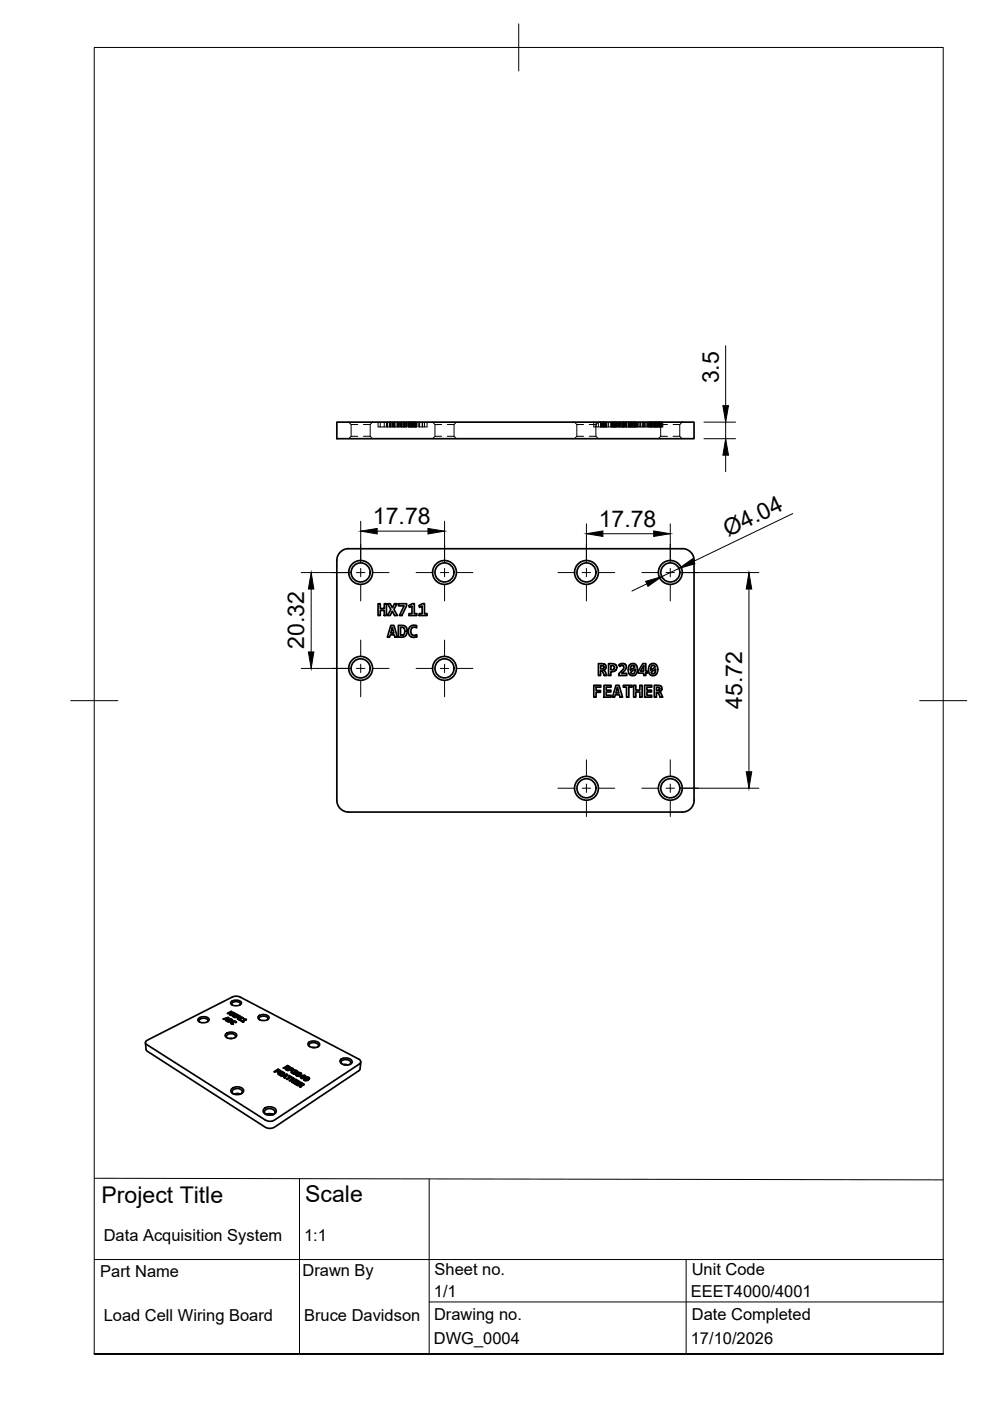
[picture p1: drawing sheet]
<svg xmlns="http://www.w3.org/2000/svg" width="210mm" height="297mm" viewBox="0 0 210 297" stroke-linecap="round" stroke-linejoin="round" font-family="sans-serif">
<!-- layer: Visible -->
<g fill="none" stroke="#000" stroke-width=".36">
<path d="M71.4 89.5h75.8v3.5h-75.8zM73.9 116.3h70.8M73.9 116.3a2.51 2.51 0 0 0-2.5 2.5v50.9a2.51 2.51 0 0 0 2.5 2.5M144.7 116.3a2.51 2.51 0 0 1 2.5 2.5M147.2 118.8v50.9M80.2 128h.4v1h.9v-1h.4v2.5h-.4v-1.1h-.9v1.1h-.4zM82.2 128h.5l.5 .9 .4-.9h.6l-.7 1.2 .8 1.3h-.6l-.5-.9-.5 .9h-.6l.8-1.3zM82.9 132.6h.6l.8 2.5h-.5l-.2-.5h-.9l-.1 .5h-.5zM83.2 133.1l.3 1.1h-.7zM84.5 132.6l1.2 .1 .5 .4 .1 1-.2 .5-.3 .4-1.3 .1zM84.5 128h1.7v.4l-1 2.1h-.5l1-2.1h-1.2zM84.9 133h.6l.3 .4v.9l-.5 .4h-.4z"/>
<path d="M86.7 128.4l.7-.4h.4v2.1h.6v.4h-1.7v-.4h.7v-1.6l-.6 .3zM87 132.8l.7-.2 .6 .1v.4l-.8-.1-.3 .3-.1 .5 .3 .8 .5 .1 .4-.1v.4l-.9 .1-.6-.4-.2-1zM88.8 128.4l.8-.4h.4v2.1h.6v.4h-1.7v-.4h.6v-1.6l-.5 .3zM125.9 145.3h1.5v.4h-1v.7h.9v.4h-.9v1h-.5zM126.9 140.7h1l.5 .3v.7l-.4 .3 .2 .2 .5 1h-.6l-.5-1h-.3v1h-.4zM127.3 141.1l.7 .2-.1 .4-.6 .1zM128.1 145.3h1.5v.4h-1.1v.6h1v.4h-1v.7h1.1v.4h-1.5zM129 140.7l1.3 .1 .5 .5-.1 .5-.2 .4-.3 .2h-.7v.8h-.5zM129.5 141.1h.5l.2 .2 .1 .3-.2 .4h-.6zM130.6 145.3h.7l.7 2.5h-.5l-.2-.5h-.8l-.2 .5h-.4zM130.9 145.8l.3 1.1h-.6zM131.2 141l.6-.3h.5l.3 .2 .2 .3-.1 .6-.9 1h1.1v.4h-1.7v-.3l.9-1 .2-.5-.2-.3-.7 .2z"/>
<path d="M132.2 145.3h1.8v.4h-.7v2.1h-.5v-2.1h-.6zM133.5 141l.4-.3h.5l.6 .4 .1 1.2-.4 .8-.8 .1-.6-.4-.1-.9zM133.7 142.5l1-.7-.1 .7-.3 .3h-.4zM133.9 141.2l.4-.1 .3 .3-.9 .7zM134.3 145.3h.5v1h.9v-1h.4v2.5h-.4v-1.1h-.9v1.1h-.5zM136.3 140.7h.6v1.6h.4v.4h-.4v.5h-.4v-.5h-1.2v-.4zM136.5 141.2v1.1h-.7zM136.7 145.3h1.5v.4h-1v.6h.9v.4h-.9v.7h1v.4h-1.5zM137.8 140.9l.4-.2h.5l.3 .1 .3 .4 .1 1.2-.2 .5-.3 .3h-.7l-.6-.5-.1-1zM138 142.5l1-.7-.3 1h-.4zM138.2 141.2l.4-.1 .3 .3-.9 .7zM138.7 145.3h1.2l.3 .2 .1 .8-.5 .3 .3 .3 .4 .9h-.5l-.6-1h-.2v1h-.5z"/>
<path d="M139.2 145.7l.6 .1-.1 .5-.5 .1zM147.2 169.7a2.51 2.51 0 0 1-2.5 2.5h-70.8M42 216a1.58 1.58 0 0 1 2.3 .1 1.43 1.43 0 0 1-2.3 .2zM44 216.6a.59 .59 0 0 0-.1-.7 .59 .59 0 0 0-.8 0l-.8 .3-.1 .3 .2 .2M47.8 216.1v-.1l.2 .1v.3M47.8 216l.5-.2v.3M47.8 219.3a1.6 1.6 0 0 1 2.4 .1 1.41 1.41 0 0 1-2.1 .6l-.4-.4zM48.3 216.5l.6-.4 .2 .2-.1 .3M48.3 215.8l-.3 .3M48.4 216v-.3l.2 .1-.6 .6-.2-.1 .1-.1M48.4 215.7l-1.1 .3 .6 .2v.2M48.4 216.6v-.1l.2 .2"/>
<path d="M48.4 216.5l-.1 .1M48.9 214.8v-.1l.2 .1M48.9 216l-.9 .4 .5 .3 .7-.3M48.9 216.5l-.3 .1M49 212.5a1.57 1.57 0 0 1 2.2 .1 1.41 1.41 0 0 1-2.3 .1zM49 216.7v.3l.4 .1M49 216.4l-.1 .2M49 214.4l-.8 .4 .1 .1 .4-.2 .3 .2v.2M49 214.6v-.2l.2 .1-.3 .2M49.1 216.1l-.2-.1v.2M49.1 216.6l-.1 .4M49.1 216.9v.2"/>
<path d="M49.2 217v.1M49.3 216.2v.2zM49.3 216.2l-.2-.1v.4M49.3 217v.1M49.4 217l-.1 .1M49.4 216.5l-.3 .1v.5M49.4 217.1h.1M49.5 214.8v-.1h.1l-.8 .5-.2-.1 .4-.2M49.5 214.7l-.4 .1v.2M49.5 215.1l-.7 .1h.7v.4M49.5 215.2l-.2 .3 .2 .1M49.5 215.5h.1"/>
<path d="M49.6 216.5h-.2v.2M49.7 214.8l-.2 .3v.4l.2-.3M49.8 216.5h-.2v.1M50 216.6l-.2-.1v.1M50 216.6v.2M50.1 216.6l-.1 .2M50.1 216.7l-.6-.1-.3 .3M50.1 216.7v.1M50.2 215.2v-.2l.1 .1-.6 .1-.2 .4M50.2 215l-.5 .1v.1v-.4l.2 .1-.2 .2M50.4 215.3v-.1l.6 .3-1.2 .3-.1-.1 1-.2M50.4 215.2l-.1 .1 .4 .3"/>
<path d="M50.5 215.9l-.2 .1 .6 .3 .1-.1h-.2v.1M50.7 216.1l-.2-.2v.2M50.9 213.1v-.1a1 1 0 0 0-1.6-.4l-.2 .3 .2 .2M51 215.6l-.1 .1 .3 .1v.1M51.2 216.4h-.2l.6 .3 .1-.1-.2-.1v.2M51.2 215.8l-.5 .3v.1M51.4 216.5l-.2-.1v.1M51.4 215.8v-.1l.1 .1-.7 .4M51.4 215.7h-.4M51.7 216l-.1 .1 .3 .1v.1M51.9 216.2l-.5 .3v.1M52.1 216.2v-.1l.2 .1-.8 .3"/>
<path d="M52.1 216.1h-.4M54.7 215.5a1.58 1.58 0 0 1 2.3 .2 1.31 1.31 0 0 1-2 .5l-.3-.4zM55.1 216.2l-.2-.1a.79 .79 0 0 1 1.2-.7l.6 .3 .1 .3-.1 .2M30.8 221.1l.2 1.4 .2 .4 25 16.1 .9 .2 1.1-.2 17.9-12 .2-.4 .2-1.4M31 220.8l18.3-9.4 .9-.2 .7 .2 25.1 13.1 .4 .3 .1 .3-.3 .5-18 11.9-.5 .2h-.6l-.9-.2-25.1-16-.2-.3zM48.7 220.2h.5M49.2 230.8a1.69 1.69 0 0 1 2.4 .3 1.48 1.48 0 0 1-2.3 .7l-.4-.5zM49.7 232l.5-.2 .7 .2zM49.8 220a.56 .56 0 0 0 0-.7 .56 .56 0 0 0-.7-.1 .73 .73 0 0 0-1.1 .7l.2 .1M51.1 231.9a.62 .62 0 0 0 .2-.7 .62 .62 0 0 0-.7-.4 .91 .91 0 0 0-1.3 .9l.3 .3M56 235.1a1.73 1.73 0 0 1 2.6 .3 1.26 1.26 0 0 1-1.9 1 .83 .83 0 0 1-.8-.4 .83 .83 0 0 1 .1-.9zM56.5 236.3l.8-.1 .6 .1"/>
<path d="M57.9 236.3l-1-.2a.53 .53 0 0 1-.8-.2 .53 .53 0 0 1 .4-.7 1.22 1.22 0 0 1 1.8 .7l-.4 .4M59 226.9v-.2l.5 .3-.1 .1-.4-.2-.2 .1M59 226.7l-.9 .5h1l-.3-.2v.2M59.6 227.7v-.2l.4 .2-.2 .1-.3-.2-.3 .1M59.8 227.2l-.9 .5 .6 .3h.1l-.4-.3v.2M59.8 227.4v-.2l.5 .3-.1 .1-.4-.2-.2 .1M60.2 228.2v-.1l.2 .1v.4M60.2 228.1l.5-.2v.3M60.7 228.1v-.4l.3 .2-.6 .7-.2-.1 .1-.2M60.7 227.9l-.3 .3M60.7 227.7l-1.1 .4 .7 .2v.2M60.7 226.3l.3-.2 .2 .1-.1 .3"/>
<path d="M60.8 226.3v.4M60.9 226.3l-.1 .4M61 225.9l-.9 .5 .2 .2 .3-.3 .1 .5v-.4M61 226.4l.1-.1-.1 .2M61 226.3l-.2 .6-.2-.2 .1-.3M61.1 226.3h.1M61.2 226.3v.1M61.2 226.1l-.2-.2-.1 .2M61.3 228.2v-.1l.8 .4-.4-.1-.8 .5-.2-.1 .8-.5M61.3 228.1h-.1l.3 .2v.2M61.4 226.2l-.2-.1v.4M61.4 226.3l-.5 .1"/>
<path d="M61.4 226.2l-.1 .2M61.5 226.8l.3-.2 .2 .1v.3M61.6 226.8h-.1v.1M61.7 226.9l-.1 .1M61.8 226.4l-.9 .5 .2 .1 .3-.1 .4 .1 .5-.2M61.8 227l.1-.1v.1M61.8 226.9l-.1 .1M61.8 227.3l-.1 .1 .7 .4 .1-.1-.4-.3v.2M62 226.8l-.1 .1M62 226.8v.2M62 229.1v-.2l.4 .2M62 226.7v.2"/>
<path d="M62.1 226.5l-.3-.1v.2M62.2 226.6l-.1-.1v.5M62.2 228.8v-.3l.2 .1-.4 .3M62.2 228.5l-.9 .6 .2 .1 .4-.2 .3 .2v.2M62.3 226.8h.1M62.3 226.7l-.1-.1v.3M62.5 227.3h-.7v.1M62.5 226.9v.1l.3 .1v.3M62.6 227.3l-.1 .1M62.7 229.1v-.3l.2 .1-.9 .6-.2-.1 .4-.2M62.7 227.3l-.1 .1M62.7 228.8l-.3 .3-.1 .2"/>
<path d="M62.7 226.9h-.2v.1M62.7 227.7v.3l.4 .1 .8-.3M62.8 227.2l-.1 .2M62.8 227.2v.2M62.9 227l-.2-.1v.2M62.9 227.5l-.2 .2v.3M62.9 229.6v-.2l.4 .2-.1 .1-.4-.2-.3 .2M63 228l-.1-.1v.2v-.3h.6v.3M63 227.1l-.1-.1-.1 .4M63.1 228l-.1 .1M63.1 227.2l-.3 .2h-.7M63.1 227.2l-.1 .1"/>
<path d="M63.1 229.1l-.9 .5 .6 .4 .1-.1-.4-.2v.1M63.1 229.3v-.2l.6 .3-.2 .1-.4-.2-.2 .1M63.1 227.4l-.2 .1-.1 .5M63.2 228l-.1 .1M63.3 228.1l.1-.1-.2 .1M63.4 227.4h-.3v.2M63.5 227.9l-.1 .1M63.5 227.8v.3M63.6 227.4h-.2v.1M63.6 228.1l-.1 .1 .4 .2v.2M63.7 227.7l-.6 .1M63.7 230.1l-.2 .3 .2 .1 .2-.4v.2"/>
<path d="M63.7 227.7l-.1 .3v-.5l-.5 .2M63.7 229.9l.4-.1v.3M63.8 227.5l-.2-.1v.1M63.8 229.9v.5M63.8 228.4v-.2l.3 .2v.2M63.8 228.2l.7-.1v.2M63.9 230l-.1 .4M63.9 227.6v.2zM63.9 227.6l-.1-.1-.1 .4M63.9 229.5l-.9 .6 .2 .1 .4-.2v.5l.1-.4M63.9 230.1l.1-.1v.1M63.9 230l-.1 .3"/>
<path d="M63.9 228.4l-.1 .2h.5M64.1 230h-.1M64.1 229.9v.2M64.2 229.7l-.3-.2v.3M64.3 228.5h.1l-.1 .1zM64.3 229.8l-.1-.1-.1 .4M64.4 230v-.1l-.2 .2h-.3M64.4 229.9l-.1-.1v.3M64.4 228.6v.3l.3 .2h.4l.5-.3M64.5 228.1l-.4 .3M64.6 228.3v-.3l.2 .1-.5 .4M64.6 228l-1 .1v.2"/>
<path d="M64.6 228.8v.3l.1-.2M64.6 228.5l-.2 .4M64.7 228.6l.6-.1v.5M64.8 229l-.1 .1M64.8 228.4l-.2 .1-.1 .5M64.9 229.1l.1-.2v.2M64.9 229l-.2 .1M65 228.4h-.2v.2M65.2 228.8l-.2 .1M65.2 228.8v.2v-.2l-.6 .1M65.3 228.4h-.3v.1M65.3 228.7l-.6 .1"/>
<path d="M65.4 228.8v.1M65.4 228.6v.3M65.4 221a1.56 1.56 0 0 1 2.4 .5 1.47 1.47 0 0 1-2.5-.2zM65.4 228.4h-.1l-.1 .1M65.6 228.5v.3zM65.6 228.5l-.2-.1 .1 .5M65.7 221.9a.57 .57 0 0 1 0-.7 .57 .57 0 0 1 .7-.1 .73 .73 0 0 1 .8 0 .73 .73 0 0 1 .2 .8l-.1 .1M66.2 222.1h.6M72.2 224.6a1.61 1.61 0 0 1 2.5 .5 1.52 1.52 0 0 1-2.6-.1zM72.5 225.6l-.1-.2a.75 .75 0 0 1 .3-.7 .75 .75 0 0 1 .8 0l.8 .4 .1 .3-.3 .3M72.9 225.7l.9 .1M73 225.7l.6 .1"/>
<circle cx="76.5" cy="121.4" r="2.02"/>
<circle cx="76.5" cy="121.4" r="2.53"/>
<circle cx="94.2" cy="121.4" r="2.02"/>
<circle cx="94.2" cy="121.4" r="2.53"/>
<circle cx="124.3" cy="121.4" r="2.02"/>
<circle cx="124.3" cy="121.4" r="2.53"/>
<circle cx="142.1" cy="121.4" r="2.02"/>
<circle cx="142.1" cy="121.4" r="2.53"/>
<circle cx="76.5" cy="141.7" r="2.02"/>
<circle cx="76.5" cy="141.7" r="2.53"/>
<circle cx="94.2" cy="141.7" r="2.02"/>
<circle cx="94.2" cy="141.7" r="2.53"/>
<circle cx="124.3" cy="167.1" r="2.02"/>
<circle cx="124.3" cy="167.1" r="2.53"/>
<circle cx="142.1" cy="167.1" r="2.02"/>
<circle cx="142.1" cy="167.1" r="2.53"/>
</g>
<!-- layer: Hidden -->
<g fill="none" stroke="#000" stroke-width=".21">
<path d="M73.9 89.5l.5 .5M74.4 92.5h1.5M74.4 90h1.5M74.4 92.5l-.5 .5M74.4 90v2.5M77 92.5h1.5M77 90h1.5M78.5 92.5l.5 .5M78.5 90v2.5M79 89.5l-.5 .5M80.2 89.5v1h.4v-1M81.5 89.5v1h-.9"/>
<path d="M81.9 89.5v1h-.4M82.1 89.5v1h.5v-1M82.1 89.5v1M82.2 89.5v1M82.8 89.5v1M83.2 89.5v1M83.5 89.5v1M83.6 89.5v1h-.9v-1v1h-.1M83.6 89.5v1M83.7 89.5v1M83.8 89.5v1h-.2M84.2 89.5v1"/>
<path d="M84.3 89.5v1h-.5M84.5 89.5v1h.6v-1M84.5 89.5v1M84.7 89.5v1M84.9 89.5v1M85.1 89.5v1M85.2 89.5v1M85.5 89.5v1M85.8 89.5v1M86.2 89.5v1M86.3 89.5v1h-.3v-1v1h-.3l-.1-1v1h-.5M86.3 89.5v1"/>
<path d="M86.6 89.5v1l.1-1v1h.2v-1M86.7 89.5v1M86.8 89.5v1M86.9 89.5v1M87.1 89.5v1M87.4 89.5v1M87.8 89.5v1M87.9 89.5v1M88.1 89.5v1M88.2 89.5v1M88.3 89.5v1h-.2l-.1-1v1h-.3v-1v1h-.4l-.1-1v1h-.3M88.4 89.5l-.1 1"/>
<path d="M88.8 89.5l.1 1M88.9 89.5v1h1.7v-1M89 89.5v1M89.5 89.5v1M89.6 89.5v1M90 89.5v1M91.7 89.5l.5 .5v2.5M92.2 92.5h1.4M92.2 90h1.4M92.2 92.5l-.5 .5M94.8 92.5h1.5M94.8 90h1.5"/>
<path d="M96.3 92.5l.5 .5M96.3 90v2.5M96.8 89.5l-.5 .5M121.8 89.5l.5 .5M122.3 92.5h1.4M122.3 90h1.4M122.3 92.5l-.5 .5M122.3 90v2.5M124.9 92.5h1.4M124.9 90h1.4M125.9 89.5v1h.5v-1M126.3 92.5l.6 .5"/>
<path d="M126.3 90v2.5M126.4 90.5h.9v-1l.1 1M126.9 89.5l-.6 .5M126.9 89.5v1M127.4 89.5v1M127.5 89.5v1M127.6 89.5v1M127.6 89.5v1h-.2M127.7 89.5v1M127.8 89.5v1h-.2M127.8 90.5h.3M127.9 89.5v1"/>
<path d="M128 89.5v1M128.1 89.5v1h1.5M128.1 89.5v1M128.3 89.5v1M128.4 89.5v1M128.5 89.5v1M128.7 89.5v1M129 89.5v1M129.5 89.5v1M129.6 90.5h.2v-1l.1 1M129.6 89.5v1M129.9 89.5v1"/>
<path d="M130 89.5v1M130.2 89.5v1M130.3 89.5v1M130.3 89.5v1h-.4M130.5 89.5v1h-.2M130.5 89.5v1M130.6 89.5v1M130.7 89.5v1M130.8 89.5v1M130.9 89.5v1M131.2 89.5v1M131.3 89.5v1h-.8"/>
<path d="M131.3 90.5h.2v-1v1h.7M131.4 89.5v1M131.7 89.5v1M131.8 89.5v1M131.9 89.5v1M132 89.5v1M132.1 89.5v1M132.2 89.5v1h.6v-1M132.2 89.5v1M132.3 89.5v1M132.4 89.5v1M132.6 89.5v1"/>
<path d="M132.7 89.5v1M132.8 89.5v1M132.9 89.5v1M133.2 89.5v1M133.3 89.5v1M133.3 89.5v1h-.5M133.3 90.5h.7M133.5 89.5v1M133.7 90.5v-1v1M133.7 89.5v1M133.8 89.5v1M133.9 89.5v1"/>
<path d="M134 89.5v1M134 90.5h.1v-1l.1 1h.1M134.2 89.5v1M134.3 89.5v1M134.4 89.5v1M134.5 89.5v1M134.6 89.5v1M134.7 90.5v-1v1M134.8 89.5v1h-.5M134.9 89.5v1M135.1 89.5v1M135.3 89.5v1"/>
<path d="M135.7 89.5v1h-.9M135.7 90.5h.4M135.8 89.5v1M136.1 90.5h.4v-1v1h.2M136.1 89.5v1M136.3 89.5v1M136.7 89.5v1h1.5M136.9 89.5v1M137.2 89.5v1M137.3 89.5v1M137.5 89.5v1M137.6 89.5v1"/>
<path d="M137.8 89.5v1M138 90.5v-1v1M138 89.5v1M138.1 89.5v1M138.2 90.5h.3v-1v1h.2M138.2 89.5v1M138.3 89.5v1M138.5 89.5v1M138.7 89.5v1M138.8 89.5v1M138.9 89.5v1M139 90.5v-1v1"/>
<path d="M139.3 89.5v1l-.1-1v1h-.5M139.4 89.5v1M139.5 89.5v1h-.2M139.6 89.5v1M139.7 89.5v1M139.8 89.5v1M139.9 89.5v1M140 89.5v1h-.4M140 89.5v1M140.1 92.5h1.4M140.1 92.5l-.5 .5M140.1 89.5v3"/>
<path d="M140.2 89.5v1M140.3 89.5v1M140.4 89.5v1M140.5 89.5v1h-.5M141.5 90h-1.4l-.5-.5v1h-.1M142.7 92.5h1.4M142.7 90h1.4M144.1 92.5l.5 .5M144.1 90v2.5M144.6 89.5l-.5 .5"/>
</g>
<!-- layer: BORDER -->
<path d="M20 10.1h180v276.9h-180zM110 5.1v10M15 148.6h10M195 148.6h10" fill="none" stroke="#000" stroke-width=".21"/>
<!-- layer: TITLEBLOCK -->
<path d="M20 249.8l180 .4M63.5 249.9v37M91 249.9v37M20 267h180M91 276h109M145.5 267v20M20 287h180h-180" fill="none" stroke="#000" stroke-width=".21"/>
<!-- layer: Smart Centers -->
<g fill="none" stroke="#000" stroke-width=".21">
<path d="M76.5 115.4v3.3M94.3 115.4v3.3M124.3 115.4v3.3M142.1 115.4v3.3M70.4 121.4h3.4M75.6 121.4h1.8M76.5 120.5v1.8M76.5 124.1v3.3M76.5 135.7v3.3M79.1 121.4h3.4M88.2 121.4h3.4M93.3 121.4h1.8"/>
<path d="M94.3 120.5v1.8M94.3 124.1v3.3M94.3 135.7v3.3M96.9 121.4h3.4M118.3 121.4h3.3M123.4 121.4h1.8M124.3 120.5v1.8M124.3 124.1v3.3M127 121.4h3.3M136.1 121.4h3.3M141.2 121.4h1.8M142.1 120.5v1.8"/>
<path d="M142.1 124.1v3.3M144.8 121.4h3.3M70.4 141.7h3.4M75.6 141.7h1.8M76.5 140.8v1.8M76.5 144.4v3.3M79.1 141.7h3.4M88.2 141.7h3.4M93.3 141.7h1.8M94.3 140.8v1.8M94.3 144.4v3.3M96.9 141.7h3.4"/>
<path d="M118.3 167.1h3.3M123.4 167.1h1.8M124.3 161.1v3.3M124.3 166.2v1.8M124.3 169.8v3.3M127 167.1h3.3M136.1 167.1h3.3M141.2 167.1h1.8M142.1 161.1v3.3M142.1 166.2v1.8M142.1 169.8v3.3M144.8 167.1h3.3"/>
</g>
<!-- layer: FD_Dimensions -->
<g fill="none" stroke="#000" stroke-width=".21">
<path d="M153.9 73.3v12.7M149.2 93h6.8M149.2 89.5h6.8M153.9 89.5v3.5M153.9 96.5v3.5M76.5 110.5v8.8M80 112.6h10.7M94.3 110.5v8.8M124.3 111.1v8.2M127.8 113.2h10.8M142.1 111.1v8.2M168.1 108.9l-21 10.1"/>
<path d="M63.9 121.4h10.5M66 124.9v13.3M137.1 123.8l-3.1 1.5M143.9 120.5l-3.6 1.8M144.2 121.4h16.7M158.8 124.9v38.7M63.9 141.7h10.5M144.2 167.1h16.7"/>
</g>
<path d="M153.9 93l.6 3.5h-1.2zM153.3 86h1.2l-.6 3.5zM76.5 112.6l3.5-.6v1.2zM90.7 112l3.6 .6-3.6 .6zM124.3 113.2l3.5-.6v1.1zM138.6 112.6l3.5 .6-3.5 .5zM143.9 120.5l2.9-2 .5 1zM66 121.4l.5 3.5h-1.1zM65.4 138.2h1.1l-.5 3.5zM136.9 123.3l3.4-1-2.9 2zM158.8 121.4l.6 3.5h-1.2zM158.2 163.6h1.2l-.6 3.5z" fill="#000" stroke="#000" stroke-width=".21"/>
<g font-size="4.9">
<text x="152.4" y="81.3" transform="rotate(-90 152.4 81.3)">3.5</text>
<text x="79.1" y="111.2">17.78</text>
<text x="126.9" y="111.7">17.78</text>
<text x="154.4" y="113.8" transform="rotate(-26 154.4 113.8)">Ø4.04</text>
<text x="64.5" y="137.6" transform="rotate(-90 64.5 137.6)">20.32</text>
<text x="157.3" y="150.3" transform="rotate(-90 157.3 150.3)">45.72</text>
<text x="21.5" y="255">Project Title</text>
<text x="64.7" y="254.8">Scale</text>
</g>
<g font-size="3.5">
<text x="22" y="263">Data Acquisition System</text>
<text x="64.5" y="263">1:1</text>
<text x="21.3" y="270.8">Part Name</text>
<text x="64.1" y="270.5">Drawn By</text>
<text x="92" y="275">1/1</text>
<text x="92.1" y="270.3">Sheet no.</text>
<text x="146.5" y="275">EEET4000/4001</text>
<text x="146.7" y="270.3">Unit Code</text>
<text x="22" y="280">Load Cell Wiring Board</text>
<text x="64.5" y="280">Bruce Davidson</text>
<text x="92" y="279.9">Drawing no.</text>
<text x="146.7" y="279.8">Date Completed</text>
<text x="92" y="285.1">DWG_0004</text>
<text x="146.5" y="285.1">17/10/2026</text>
</g>
</svg>
